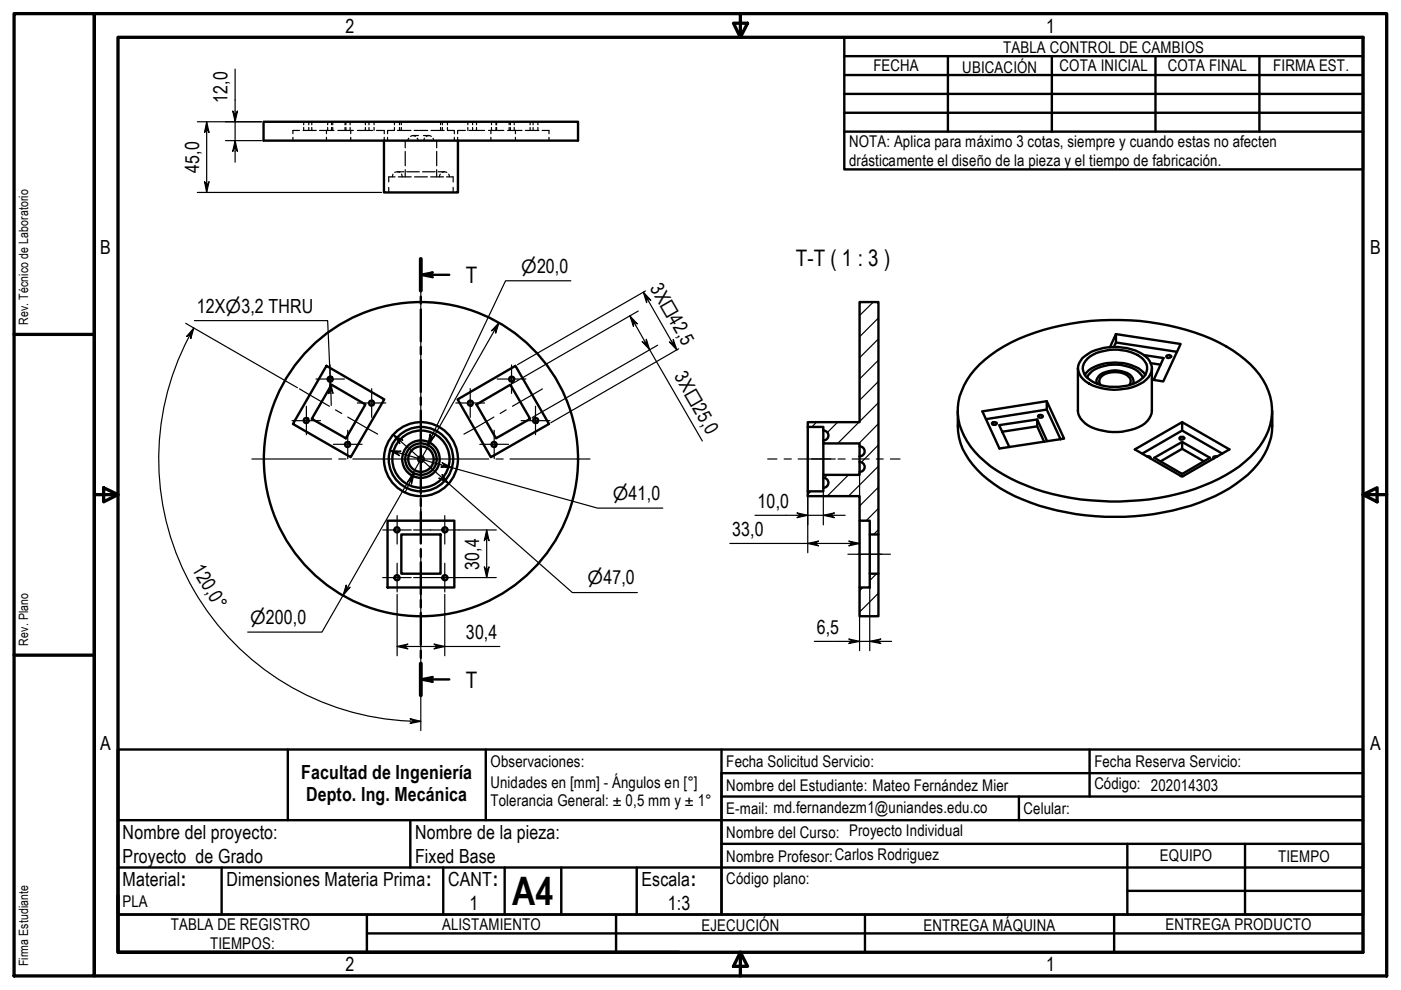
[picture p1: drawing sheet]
<svg xmlns="http://www.w3.org/2000/svg" width="297mm" height="210mm" viewBox="0 0 297 210" stroke-linecap="round" stroke-linejoin="round" font-family="sans-serif">
<!-- layer: Hatch (ISO) -->
<g fill="none" stroke="#000" stroke-width=".25">
<path d="M185.2 64l-3 2.9M186.2 76.4l-4 4M186.2 71.9l-4 4M186.2 67.4l-4 4M173.1 89.5l-1 1M177.6 89.5l-2.2 2.2M182.1 89.5l-4.5 4.5M186.2 98.8l-6.3 6.4M186.2 94.3l-3.6 3.8M186.2 89.8l-4.1 4.2M186.2 85.4l-4 4M186.2 80.9l-4 4"/>
<path d="M171.9 104.2l-.6 .7M175.5 100.7l-.7 .6M179.9 100.7l-4.5 4.5M186.2 112.3l-1 1M186.2 107.8l-2.6 2.6M186.2 103.3l-4 4M182.9 124.6l-.7 .7M185.9 121.6l-1.5 1.5M186.2 130.3l-.3 .4M186.2 125.8l-4 4"/>
</g>
<!-- layer: Visible (ISO) -->
<g fill="none" stroke="#000" stroke-width=".51">
<path d="M55.9 25.8h66.7v4h-66.7zM81.4 29.8v11h15.7v-11M69.2 77.6l12.3 7.1-7.1 12.2-12.3-7zM182.2 64h4v49.3h-1.8v-2.9h-2.2v-5.2h-10.9v-1h3.3v-3.5h7.6v-6.7h-7.6v-3.5h-3.3v-1h10.9zM207.7 77.3a34.6 34.6 0 0 1 17.4-8.3 52.8 52.8 0 0 1 33.3 3.6 22.3 22.3 0 0 1 10 9.1 12.3 12.3 0 0 1-2.3 14.1 31.3 31.3 0 0 1-14.6 8.4 54.3 54.3 0 0 1-33.8-1.2 27.1 27.1 0 0 1-11.9-8.3 12 12 0 0 1 0-15.3zM228.5 78.1v9a5.1 5.1 0 0 0 4.5 4.1 11.8 11.8 0 0 0 9.8-1.4 4 4 0 0 0 1.4-2.7v-9M229.5 75.9a11.1 11.1 0 0 1 10.4-1.8 5.5 5.5 0 0 1 4.3 3.7 3.8 3.8 0 0 1-2.5 3.6 11.8 11.8 0 0 1-11.5-.5 3.2 3.2 0 0 1-.7-5zM230 79.5a7.5 7.5 0 0 1 6.4-2.6 8.6 8.6 0 0 1 6 2.1l.4 .5M230.6 76a9.2 9.2 0 0 1 7.3-1.7 6.1 6.1 0 0 1 5.2 2.9 3.1 3.1 0 0 1-1.7 3.6 10.8 10.8 0 0 1-10.1-.1 2.78 2.78 0 0 1-.7-4.7zM236.6 70.8v1.8l-.4 1M236.6 70.8l13.7 2.1-3.7 8-2.4-.4M236.6 70.8l-1.3 2.8"/>
<path d="M236.6 72.6l12.9 2M242.5 75.3l4.2 .6-2.1 4.7M244 77l2.1 .3M247.3 75.4l.2-.1a.48 .48 0 0 1 .8 .4l-.1 .1a.58 .58 0 0 1-.9-.2zM70.3 81.6l7.2 4.2-4.2 7.1-7.2-4.1zM97 84.7l12.3-7.1 7.1 12.3-12.3 7zM101 85.8l7.2-4.2 4.2 7.2-7.2 4.1zM171.3 90.5v13.7M174.6 94v6.7M174.6 91.3a1.05 1.05 0 0 1 1 1 1.05 1.05 0 0 1-1 1.1M182.3 94.7a1.05 1.05 0 0 1 1 1 1.05 1.05 0 0 1-1 1M182.3 98a1.05 1.05 0 0 1 1 1 1.05 1.05 0 0 1-1 1"/>
<path d="M203.1 87.1a16.9 16.9 0 0 0 1 8.1 22.4 22.4 0 0 0 11 10 53.3 53.3 0 0 0 40.9 .7 24.7 24.7 0 0 0 12.1-9.6 13.3 13.3 0 0 0 1.6-6v-3.2M210.3 89.7l.4-.2 .6 .1a.52 .52 0 0 1-.5 .5 .52 .52 0 0 1-.5-.4zM212.5 91.5l7.4-1.1v-1.5l-8.1 1.2 2.2 4.7M219.9 90.4l1.5 3.2M219.9 88.9l2.1 4.6M220.2 88h.5l.4 .2a.53 .53 0 0 1-.5 .4 .53 .53 0 0 1-.5-.4zM221.9 85.1l-13.6 2.1 3.6 7.9 13.7-2.1-3.7-7.9v1.7l3 6.3M221.9 86.8l-12.9 2.1M230.5 80a4.5 4.5 0 0 1 3.8-2.4 8.8 8.8 0 0 1 6.9 1.1l1.1 1.3M232.6 81.4a1.98 1.98 0 0 1 1.8-2.5 5.6 5.6 0 0 1 5.5 .9 1.57 1.57 0 0 1 .3 1.6M233.4 81.6a1.52 1.52 0 0 1 .9-2.3 4.7 4.7 0 0 1 5.3 .9 1.32 1.32 0 0 1-.2 1.4M243.1 96.7l.7 .1 .1 .4"/>
<path d="M250.2 92.7l.2-.1a.57 .57 0 0 1 .7 .3l-.2 .2-.5 .1-.3-.2zM250.6 93.7l-5.9 3.4 5.9 3.4 5.9-3.4-5.9-3.4v1.5l-4.5 2.6M250.6 89.5l-10 5.8 10 5.8 10.1-5.8-10.1-5.8v1.8l8.5 4.9M250.6 95.2l4.7 2.6M250.6 91.3l-8.4 4.9M258.1 96.8h-.7l-.2 .1 .1 .4M82.2 110.4h14.1v14.2h-14.1zM85.1 113.3h8.3v8.3h-8.3zM174.6 101.3a1.05 1.05 0 0 1 1 1.1 1.05 1.05 0 0 1-1 1M182.2 110.4v14.2M184.4 113.3v8.3M186.2 113.3v8.3"/>
<path d="M250.3 100.9h.6M184.4 121.6h1.8v9.1h-4v-6.1h2.2z"/>
<circle cx="64.9" cy="89.2" r=".54"/>
<circle cx="70" cy="80.4" r=".54"/>
<circle cx="73.7" cy="94.2" r=".54"/>
<circle cx="78.8" cy="85.5" r=".54"/>
<circle cx="89.2" cy="97.3" r="33.3"/>
<circle cx="89.2" cy="97.3" r="6.8"/>
<circle cx="89.2" cy="97.3" r="3.3"/>
<circle cx="89.2" cy="97.3" r=".6"/>
<circle cx="89.2" cy="97.3" r="2.7"/>
<circle cx="89.2" cy="97.3" r="4"/>
<circle cx="89.2" cy="97.3" r="6.1"/>
<circle cx="89.3" cy="97.3" r="7.8"/>
<circle cx="99.7" cy="85.5" r=".54"/>
<circle cx="104.7" cy="94.2" r=".54"/>
<circle cx="108.5" cy="80.4" r=".54"/>
<circle cx="113.6" cy="89.2" r=".54"/>
<circle cx="84.2" cy="112.3" r=".54"/>
<circle cx="94.3" cy="112.3" r=".54"/>
<circle cx="84.2" cy="122.5" r=".54"/>
<circle cx="94.3" cy="122.5" r=".54"/>
</g>
<!-- layer: Hidden (ISO) -->
<g fill="none" stroke="#000" stroke-width=".25">
<path d="M62.1 29.1v.7M63.5 27.7h-1.4v.7M64.3 27.7h2.8M64.4 25.8v.7M64.4 27v.7M65.5 25.8v.7M65.5 27v.7M66.1 25.8v.7M66.1 27v.7M67.8 27.7h1.4M69.2 29.1v.7M69.5 25.8v.7"/>
<path d="M69.5 27v.7M70.3 25.8v.7M70.3 27v.7M70.5 25.8v.7M70.5 27v.7M70.8 27.7h-1.6v.7M71.6 27.7h3.3M73.2 25.8v.7M73.2 27v.7M73.3 25.8v.7M73.3 27v.7M74.2 25.8v.7"/>
<path d="M74.2 27v.7M74.4 27.7v.7M74.4 29.1v.7M75.8 27.7h3.2M77.5 25.8v.7M77.5 27v.7M78.2 25.8v.7M78.2 27v.7M79.3 25.8v.7M79.3 27v.7M79.8 27.7h1.7v.7M81.5 29.1v.7"/>
<path d="M82.2 29.1v.7M82.4 39.7v1.1M83.3 36.9l-.1 .6M83.6 27.7h-1.4v.7M83.6 25.8v.7M83.6 27v.7M83.7 36.5l.6-.1 .5 .1M83.8 37.5h-1.4v1.1M84.3 27.7h2.8M84.3 36.4h1.3M84.5 37.5h2.7M84.7 25.8v.7"/>
<path d="M84.7 27v.7M85.1 25.8v.7M85.1 27v.7M85.2 36.9l.1 .6M85.9 29.8v1.5M85.9 32.1v3.1M85.9 36v1.5M86.2 36.4h2.7M86.7 29.3l-.2 .5M87.1 28.9a.77 .77 0 0 1 1 0M87.6 28.7h1.1M87.8 27.7h2.9"/>
<path d="M87.9 37.5h2.7M88.5 29.3l.1 .5M89.6 36.4h2.7M89.8 28.7h1.1M90 29.3l-.1 .5M90.4 28.9a.86 .86 0 0 1 1 0M91.3 37.5h2.7M91.4 27.7h2.8M91.8 29.3l.1 .5M92.6 29.8v1.5M92.6 32.1v3.1M92.6 36v1.5"/>
<path d="M92.9 36.4h1.3M93.3 36.9l-.1 .6M93.4 25.8v.7M93.4 27v.7M93.7 36.5l.5-.1 .5 .1M93.8 25.8v.7M93.8 27v.7M94.7 37.5h1.4v1.1M94.9 25.8v.7M94.9 27v.7M94.9 27.7h1.4v.7M95.1 36.9l.2 .6"/>
<path d="M96.1 39.7v1.1M96.3 29.1v.7M97 29.1v.7M98.7 27.7h-1.7v.7M99.2 25.8v.7M99.2 27v.7M99.4 27.7h3.3M100.2 25.8v.7M100.2 27v.7M101 25.8v.7M101 27v.7M103.6 27.7h3.2"/>
<path d="M104.1 27.7v.7M104.1 29.1v.7M104.2 25.8v.7M104.2 27v.7M105.2 25.8v.7M105.2 27v.7M105.3 25.8v.7M105.3 27v.7M107.6 27.7h3.1M107.9 25.8v.7M107.9 27v.7M108.2 25.8v.7"/>
<path d="M108.2 27v.7M109 25.8v.7M109 27v.7M109.3 27.7v.7M109.3 29.1v.7M111.4 27.7h2.8M112.4 25.8v.7M112.4 27v.7M113 25.8v.7M113 27v.7M114 25.8v.7M114 27v.7"/>
<path d="M114.9 27.7h1.5v.7M116.4 29.1v.7"/>
</g>
<!-- layer: Section Line (ISO) -->
<g fill="none" stroke="#000" stroke-width=".51">
<path d="M89.2 58.3l2.6-.5-.9 .5 .9 .5zM89.2 54.9v6.7M89.2 58.3h6M89.2 62.9v1.5M89.2 65.6v6.8M89.2 73.6v1.5M89.2 76.4v6.7M89.2 84.3v1.5M89.2 87.1v6.7M89.2 95v1.6M89.2 97.8v6.8M89.2 105.8v1.5"/>
<path d="M89.2 108.6v6.6M89.2 116.5v1.5M89.2 119.2v6.8M89.2 127.2v1.5M89.2 130v6.7M89.2 138v1.5M89.2 144.1l2.6-.6-.9 .6 .9 .5zM89.2 140.7v6.7M89.2 144.1h6"/>
</g>
<path d="M89.2 54.9v6.7M89.2 140.7v6.7" fill="none" stroke="#000" stroke-width=".83"/>
<g fill="#000">
<path d="M89.2 58.3l2.6-.5-.9 .5 .9 .5z" fill-rule="evenodd"/>
<path d="M89.2 144.1l2.6-.6-.9 .6 .9 .5z" fill-rule="evenodd"/>
</g>
<!-- layer: Title (ISO) -->
<g fill="none" stroke="#000" stroke-width=".51">
<path d="M179 7.9h110v28h-110zM179 19.9h110M179 15.9h110M179 11.9h110M201 11.9v16M223 11.9v16M245 11.9v16M267 11.9v16M179 23.9h110M179 27.9h110M25 158.9h264v35h-136v-30h136M25 158.9v35h128v-35"/>
<path d="M25 158.9v35M61 158.9v15M103 158.9v15M231 158.9v10M25 173.9h264M87 173.9v10M153 178.9h136v15M153 168.9h136M216 168.9v5M239 178.9v15M264 178.9v15M25 193.9h264v8h-264z"/>
<path d="M25 183.9h264M47 183.9v10M77.8 193.9v8M77.8 197.9h211.2M94 183.9v10M107 183.9v10M119 183.9v10M130.6 193.9v8M135 183.9v10M183.4 193.9v8M236.2 193.9v8M239 188.9h50"/>
</g>
<!-- layer: Border (ISO) -->
<g fill="none" stroke="#000" stroke-width=".7">
<path d="M3 2.9h17v204h-17zM20 2.9h274v204h-274zM25 7.9h264v194h-264zM155.5 4.9h3l-1.5 3zM157 2.9v5M3 70.9h17M20 104.9h5M22 103.4l3 1.5-3 1.5zM289 104.9l3-1.5v3zM289 104.9h5M3 138.9h17M25 189.9v12h119"/>
<path d="M157 201.9l1.5 3h-3zM157 201.9v5"/>
</g>
<!-- layer: Center Mark (ISO) -->
<g fill="none" stroke="#000" stroke-width=".25">
<path d="M70 77.4v6M89.2 61.5v17M89.2 79.9v1.5M108.5 77.4v6M53.4 97.3h16.9M61.9 89.2h6M65 86.1v6.1M67 80.4h6M70.7 94.2h6.1M71.8 97.3h1.5M73.7 91.2v6.1M74.8 97.3h28.8"/>
<path d="M75.8 85.4h6M78.8 82.4v6.1M89.2 82.9v28.8M96.6 85.4h6.1M99.7 82.4v6.1M101.7 94.2h6.1M104.8 91.2v6.1M105.2 97.3h1.5M105.4 80.4h6.1M108.1 97.3h17M110.5 89.2h6.1M113.5 86.1v6.1"/>
<path d="M81.2 112.4h6M84.2 119.4v6.1M84.2 109.3v6.1M89.2 113.3v1.5M89.2 116.2v17M91.2 112.4h6.1M94.3 119.4v6.1M94.3 109.3v6.1M81.2 122.5h6M91.2 122.5h6.1"/>
</g>
<!-- layer: Dimension (ISO) -->
<g fill="none" stroke="#000" stroke-width=".25">
<path d="M49.8 14.6v19.8M41.8 25.8h13.6M43.4 38.5l.4 .8 .5-.8-.5 2.3zM43.8 25.8l.5 2.3-.5-.8-.4 .8zM43.8 25.8v15M47.8 29.8h7.6M49.3 23.5l.5 .8 .6-.8-.6 2.3zM49.8 29.8l.6 2.3-.6-.8-.5 .8zM41.8 40.8h39.1M121 59.5h-13.8l-16.5 34.8 .9-2.1M39.4 68.6l23.7 13.6M41.1 69.6l-.7 2.2v-1l-.8 .5z"/>
<path d="M41.1 69.6a55.6 55.6 0 0 0 45.8 83.3M105.8 68.4l-.7 2.2-.1-.9-.8 .4zM105.8 68.4l-37.5 65.6h-15.8M133.5 67l1.6 1.7-.8-.5v1zM133.5 67l15.4 26.5M135.3 65.9l-24.9 14.4M136.1 72.4l.9 .5v-1l.7 2.2zM136.4 61.9l1.6 1.8-.8-.5-.1 1zM136.4 61.9l7.1 12.3M136.8 61.7l-27.1 15.6M139.4 73.2l-25.7 14.8M141.9 72.5l.8 .4v-.9l.8 2.2z"/>
<path d="M143.9 73.9l-27.1 15.7M82.7 95.5l2.3 .2-.9 .2 .6 .7zM82.7 95.5l44 12.2h13.8M83.4 92.2l2 1.1-.9-.2 .3 1zM83.4 92.2l37.9 33.4h13.8M91.2 92l.1 1 .8-.5-1.4 1.8zM93.7 98.1l2.1 1.1-2.3-.2 .9-.2zM110.1 80.5l-1.5 .8M113.4 88.2l-.6 .4M87.7 112.4h1.5M87.8 100.4l-.6 2.3v-1l-.8 .5zM87.8 100.4l-1.9 4.1"/>
<path d="M89.3 112.4h1.9M93.7 100.6l1.4 1.9-2.1-1.1 1 .1zM97.3 112.4h7.9M103.2 112.4l.5 2.3-.5-.9-.5 .9zM103.2 112.4v10.1M154.7 115.2h27.5M160.1 109.3h19.1M169 108.7l2.3 .6-2.3 .5 .7-.5zM171.3 115.2l2.2-.5-.8 .5 .8 .5zM171.3 104.7v12.5M174.6 109.3l2.3-.6-.8 .6 .8 .5zM174.6 101.2v10.1"/>
<path d="M180 114.7l2.2 .5-2.2 .5 .8-.5zM182.2 100.6v16.6M73.4 124.1v.9l.8-.5-1.5 1.8zM84.2 137.1l2.3-.5-.8 .5 .8 .5zM84.2 137.1h21.8M84.2 126v13M87.7 122.5h1.5M89.2 133.7v21.2M89.3 122.5h1.9M92 136.6l2.3 .5-2.3 .5 .8-.5zM94.3 126v13M97.3 122.5h7.9"/>
<path d="M102.7 120.2l.5 .8 .5-.8-.5 2.3zM172.7 136h16.3M180 135.5l2.2 .5-2.2 .4 .8-.4zM182.2 125.1v12.9M184.4 136l2.4-.5-.9 .5 .9 .4zM184.4 122.1v15.9M86.9 152.4l2.3 .5-2.3 .5 .9-.5zM86.9 152.9h2.3"/>
</g>
<g fill="#000">
<path d="M43.8 25.8l.5 2.3-.5-.8-.4 .8z" fill-rule="evenodd"/>
<path d="M43.4 38.5l.4 .8 .5-.8-.5 2.3z" fill-rule="evenodd"/>
<path d="M49.3 23.5l.5 .8 .6-.8-.6 2.3z" fill-rule="evenodd"/>
<path d="M49.8 29.8l.6 2.3-.6-.8-.5 .8z" fill-rule="evenodd"/>
<path d="M41.1 69.6l-.7 2.2v-1l-.8 .5z" fill-rule="evenodd"/>
<path d="M105.8 68.4l-.7 2.2-.1-.9-.8 .4z" fill-rule="evenodd"/>
<path d="M133.5 67l1.6 1.7-.8-.5v1z" fill-rule="evenodd"/>
<path d="M136.1 72.4l.9 .5v-1l.7 2.2z" fill-rule="evenodd"/>
<path d="M136.4 61.9l1.6 1.8-.8-.5-.1 1z" fill-rule="evenodd"/>
<path d="M141.9 72.5l.8 .4v-.9l.8 2.2z" fill-rule="evenodd"/>
<path d="M82.7 95.5l2.3 .2-.9 .2 .6 .7z" fill-rule="evenodd"/>
<path d="M83.4 92.2l2 1.1-.9-.2 .3 1z" fill-rule="evenodd"/>
<path d="M91.2 92l.1 1 .8-.5-1.4 1.8z" fill-rule="evenodd"/>
<path d="M93.7 98.1l2.1 1.1-2.3-.2 .9-.2z" fill-rule="evenodd"/>
<path d="M87.8 100.4l-.6 2.3v-1l-.8 .5z" fill-rule="evenodd"/>
<path d="M93.7 100.6l1.4 1.9-2.1-1.1 1 .1z" fill-rule="evenodd"/>
<path d="M103.2 112.4l.5 2.3-.5-.9-.5 .9z" fill-rule="evenodd"/>
<path d="M169 108.7l2.3 .6-2.3 .5 .7-.5z" fill-rule="evenodd"/>
<path d="M171.3 115.2l2.2-.5-.8 .5 .8 .5z" fill-rule="evenodd"/>
<path d="M174.6 109.3l2.3-.6-.8 .6 .8 .5z" fill-rule="evenodd"/>
<path d="M180 114.7l2.2 .5-2.2 .5 .8-.5z" fill-rule="evenodd"/>
<path d="M73.4 124.1v.9l.8-.5-1.5 1.8z" fill-rule="evenodd"/>
<path d="M84.2 137.1l2.3-.5-.8 .5 .8 .5z" fill-rule="evenodd"/>
<path d="M92 136.6l2.3 .5-2.3 .5 .8-.5z" fill-rule="evenodd"/>
<path d="M102.7 120.2l.5 .8 .5-.8-.5 2.3z" fill-rule="evenodd"/>
<path d="M180 135.5l2.2 .5-2.2 .4 .8-.4z" fill-rule="evenodd"/>
<path d="M184.4 136l2.4-.5-.9 .5 .9 .4z" fill-rule="evenodd"/>
<path d="M86.9 152.4l2.3 .5-2.3 .5 .9-.5z" fill-rule="evenodd"/>
</g>
<!-- layer: Centerline (ISO) -->
<g fill="none" stroke="#000" stroke-width=".25">
<path d="M63.5 82.5l6.3 3.6M71.1 86.9l1.4 .8M73.7 88.4l6.4 3.6M104.7 88.4l-6.3 3.6M107.3 86.9l-1.3 .8M115 82.5l-6.4 3.6M162.8 97.3h1.9M166.2 97.3h1.6M169.2 97.3h7.9M177.7 97.3h1.5M180.7 97.3h3.6M185.8 97.3h1.5"/>
<path d="M188.8 97.3h2M89.2 107.9v7.3M89.2 116.7v1.6M89.2 119.7v7.4M179.8 117.5h7.1M181.9 117.5h6.9"/>
</g>
<!-- layer: Symbol (ISO) -->
<path d="M41.2 68h28.3l.5 12.9M70 79.9v1M70 80.9l.6 2.5-.5-.9-.4 1zM70 80.9l.2 5.1" fill="none" stroke="#000" stroke-width=".25"/>
<path d="M70 80.9l.6 2.5-.5-.9-.4 1z" fill-rule="evenodd" fill="#000"/>
<text font-size="8.3" x="108.6" y="191.9">A4</text>
<g font-size="4.8">
<text x="98.7" y="60">T</text>
<text x="168.7" y="56.5">T-T ( 1 : 3 )</text>
<text x="98.7" y="145.8">T</text>
</g>
<g font-size="4.1">
<text x="73.3" y="6.9">2</text>
<text x="221.8" y="6.9">1</text>
<text x="48.3" y="21.9" transform="rotate(-90 48.3 21.9)">12,0</text>
<text x="42.2" y="36.7" transform="rotate(-90 42.2 36.7)">45,0</text>
<text x="21.2" y="53.9">B</text>
<text x="290.5" y="53.9">B</text>
<text x="137.7" y="61.1" transform="rotate(60 137.7 61.1)">3X□42,5</text>
<text x="41.7" y="66.3">12X⌀3,2 THRU</text>
<text x="142.9" y="79.8" transform="rotate(60 142.9 79.8)">3X□25,0</text>
<text x="160.6" y="107.7">10,0</text>
<text x="155.3" y="113.6">33,0</text>
<text x="40.6" y="120.6" transform="rotate(59 40.6 120.6)">120,0°</text>
<text x="101.6" y="120.7" transform="rotate(-90 101.6 120.7)">30,4</text>
<text x="98.7" y="135.5">30,4</text>
<text x="173.2" y="134.3">6,5</text>
<text x="21.2" y="158.9">A</text>
<text x="290.5" y="158.9">A</text>
<text x="63.9" y="165.1">Facultad de Ingeniería</text>
<text x="64.9" y="169.8">Depto. Ing. Mecánica</text>
<text x="26" y="177.9">Nombre del proyecto:</text>
<text x="88" y="177.9">Nombre de la pieza:</text>
<text x="26" y="183">Proyecto de Grado</text>
<text x="88" y="182.9">Fixed Base</text>
<text x="26" y="187.9">Material:</text>
<text x="48" y="187.9">Dimensiones Materia Prima:</text>
<text x="95" y="187.9">CANT:</text>
<text x="136" y="187.9">Escala:</text>
<text x="99.6" y="192.9">1</text>
<text x="141.6" y="192.9">1:3</text>
<text x="73.3" y="205.9">2</text>
<text x="221.8" y="205.9">1</text>
</g>
<g font-size="3.9">
<text x="110.5" y="57.8">⌀20,0</text>
<text x="129.9" y="106">⌀41,0</text>
<text x="124.6" y="123.9">⌀47,0</text>
<text x="53" y="132.2">⌀200,0</text>
</g>
<g font-size="3.4">
<text x="212.7" y="11.1">TABLA CONTROL DE CAMBIOS</text>
<text x="185.2" y="15.1">FECHA</text>
<text x="204" y="15.5">UBICACIÓN</text>
<text x="224.6" y="15.1">COTA INICIAL</text>
<text x="247.6" y="15.1">COTA FINAL</text>
<text x="269.9" y="15.1">FIRMA EST.</text>
<text x="180" y="31.2">NOTA: Aplica para máximo 3 cotas, siempre y cuando estas no afecten</text>
<text x="180" y="35.2">drásticamente el diseño de la pieza y el tiempo de fabricación.</text>
<text x="104" y="167.1">Unidades en [mm] - Ángulos en [°]</text>
<text x="104" y="162.7">Observaciones:</text>
<text x="154" y="167.6">Nombre del Estudiante: Mateo Fernández Mier</text>
<text x="154" y="162.7">Fecha Solicitud Servicio:</text>
<text x="232" y="167.3">Código: 202014303</text>
<text x="232" y="162.7">Fecha Reserva Servicio:</text>
<text x="104" y="170.8">Tolerancia General: ± 0,5 mm y ± 1°</text>
<text x="154" y="172.6">E-mail: md.fernandezm1@uniandes.edu.co</text>
<text x="217" y="172.6">Celular:</text>
<text x="154" y="177.6">Nombre del Curso: Proyecto Individual</text>
<text x="154" y="182.7">Nombre Profesor:Carlos Rodriguez</text>
<text x="245.9" y="182.6">EQUIPO</text>
<text x="271" y="182.7">TIEMPO</text>
<text x="154" y="187.4">Código plano:</text>
<text x="26" y="192.4">PLA</text>
<text x="36.2" y="197.2">TABLA DE REGISTRO</text>
<text x="93.7" y="197.1">ALISTAMIENTO</text>
<text x="148.7" y="197.5">EJECUCIÓN</text>
<text x="195.8" y="197.4">ENTREGA MÁQUINA</text>
<text x="247.1" y="197.1">ENTREGA PRODUCTO</text>
<text x="44.6" y="201.1">TIEMPOS:</text>
</g>
<g font-size="2.7">
<text x="6" y="68.9" transform="rotate(-90 6 68.9)">Rev. Técnico de Laboratorio</text>
<text x="6" y="136.9" transform="rotate(-90 6 136.9)">Rev. Plano</text>
<text x="6" y="204.9" transform="rotate(-90 6 204.9)">Firma Estudiante</text>
</g>
</svg>
